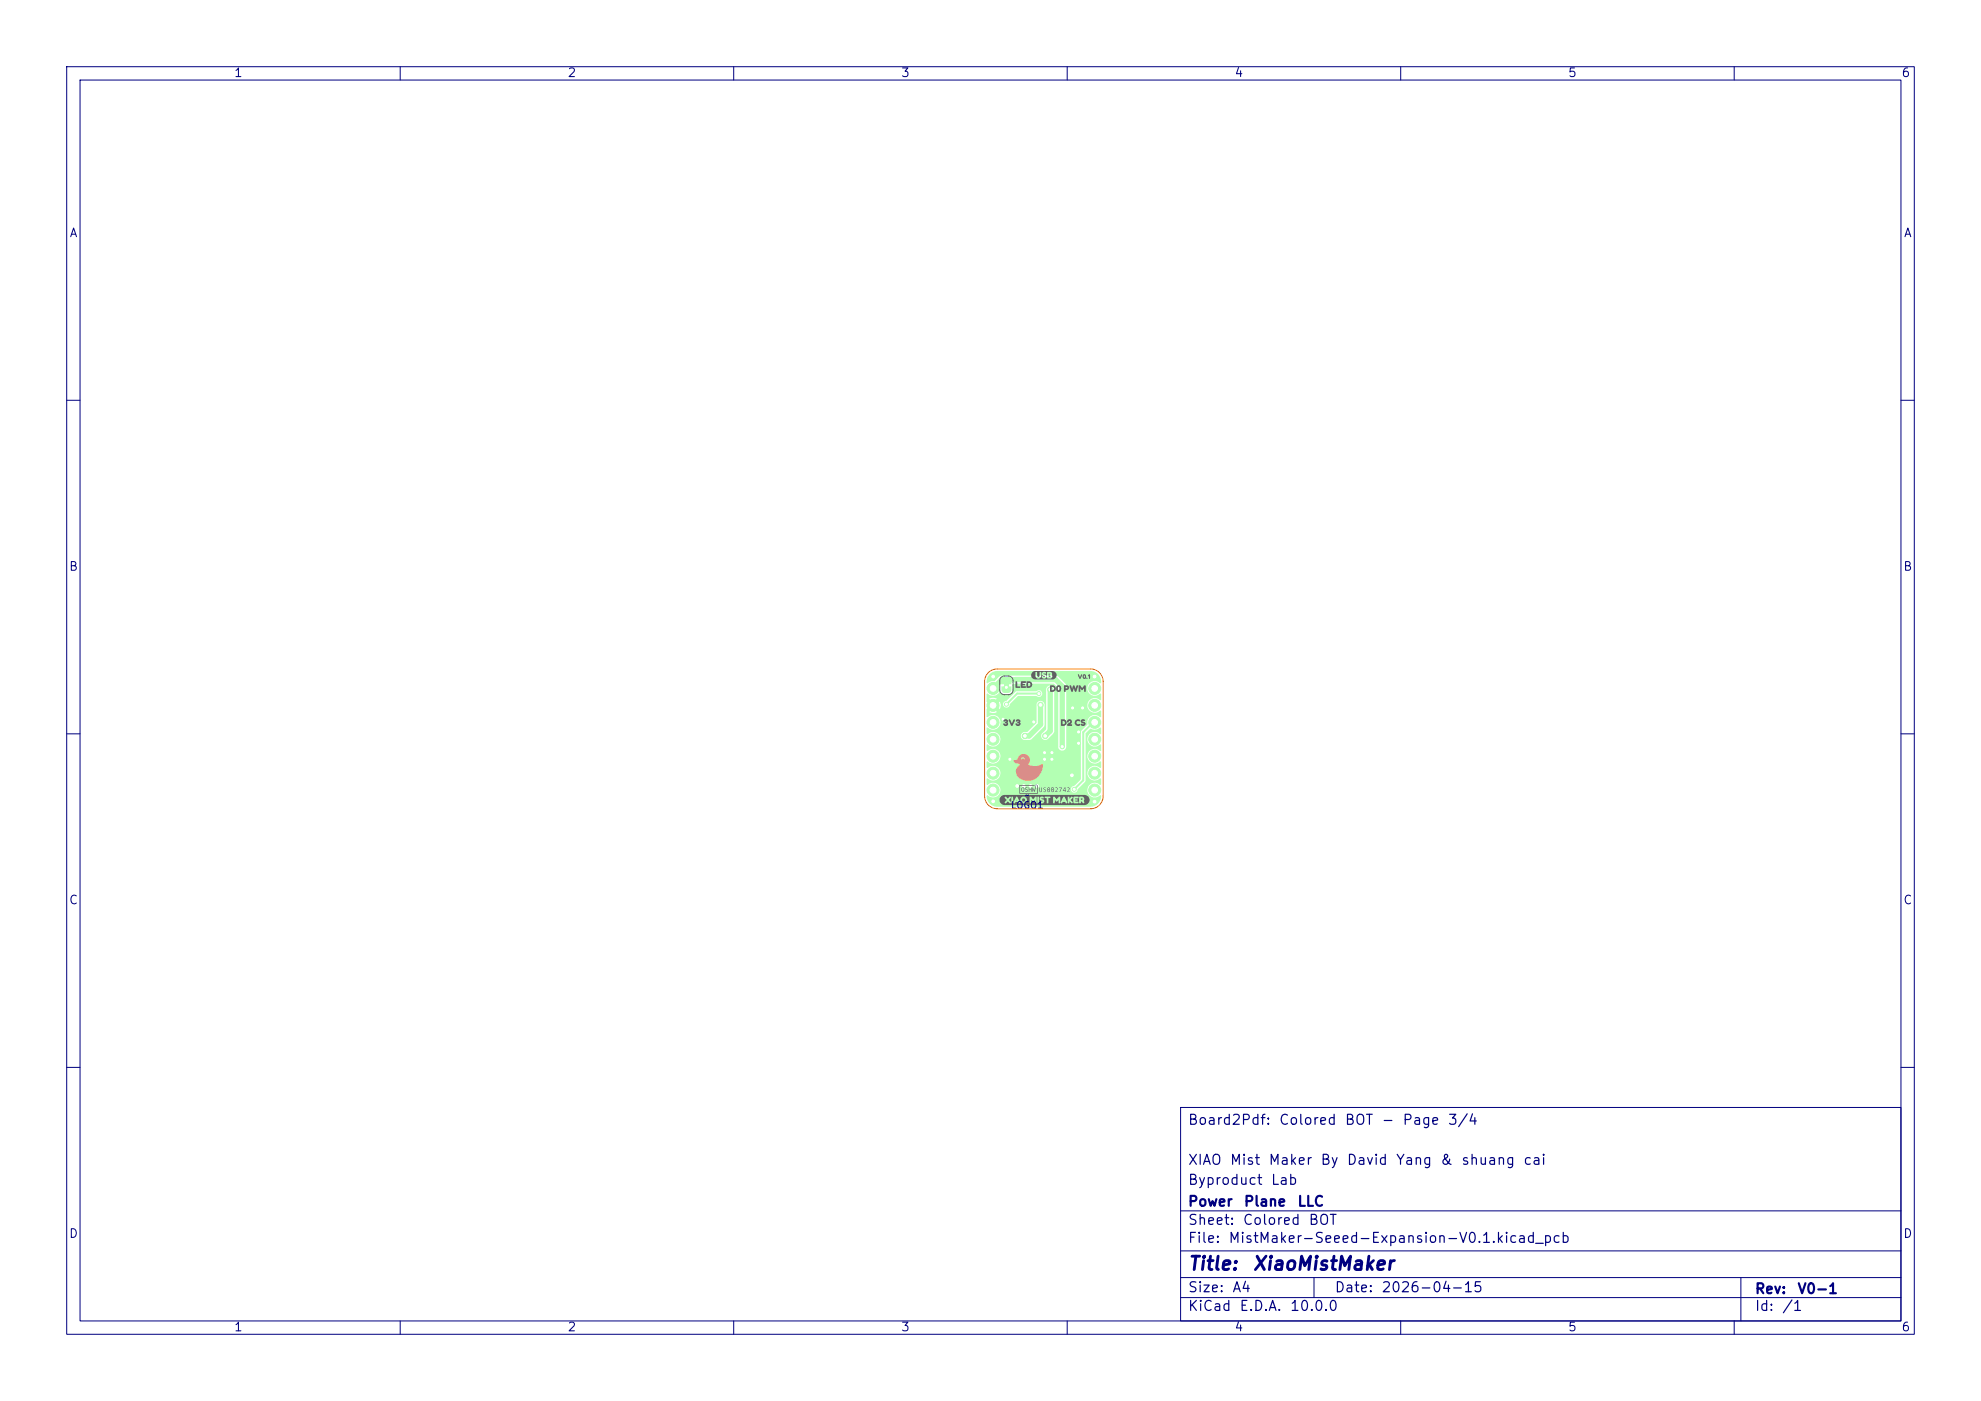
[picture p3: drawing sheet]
<svg xmlns="http://www.w3.org/2000/svg" width="297mm" height="210mm" viewBox="0 0 297 210" stroke-linecap="round" stroke-linejoin="round" font-family="sans-serif">
<path d="M150.6 102.5h.6v.5h-.6z" fill="#b3ffb3"/>
<g fill="#b3ffb3" stroke="#b3ffb3" stroke-width=".15">
<circle cx="164.1" cy="103.2" r=".9"/>
<circle cx="164.1" cy="105.7" r=".9"/>
<circle cx="164.1" cy="108.3" r=".9"/>
<circle cx="164.1" cy="110.8" r=".9"/>
<circle cx="164.1" cy="113.4" r=".9"/>
<circle cx="164.1" cy="115.9" r=".9"/>
<circle cx="164.1" cy="118.4" r=".9"/>
<circle cx="148.9" cy="118.4" r=".9"/>
<circle cx="148.9" cy="115.9" r=".9"/>
<circle cx="148.9" cy="113.4" r=".9"/>
<circle cx="148.9" cy="110.8" r=".9"/>
<circle cx="148.9" cy="108.3" r=".9"/>
<circle cx="148.9" cy="105.7" r=".9"/>
<circle cx="148.9" cy="103.2" r=".9"/>
</g>
<g fill="#b3ffb3">
<path d="M152 114l.5-.1 .1-.2 .6 .1 .2-.1 .2 .1v-.2l-.2-.1-.3 .2h-.5l.1-.3 .3-.3 .7-.1 .4 .3 .2 .3 .1 .5-.3 .5 .3 .1a2.25 2.25 0 0 0 1.6 0l.3-.2 .1 .2a2.18 2.18 0 0 1-1.5 2.2 2.18 2.18 0 0 1-2.5-.8 1.12 1.12 0 0 1 .5-1.4l-.2-.2-.6-.2z"/>
<path d="M150.2 101.8l.4-.2h.7l.3 .3v.7h-1.5z"/>
<path d="M150.1 102.9h1.5v.7l-.4 .3-.8-.1-.2-.2z"/>
</g>
<g fill="#b3ffb3" stroke="#b3ffb3" stroke-width=".15">
<circle cx="150.4" cy="107.8" r=".3"/>
<circle cx="157.7" cy="112.8" r=".3"/>
<circle cx="162.3" cy="106.1" r=".3"/>
<circle cx="155" cy="108.2" r=".3"/>
<circle cx="156.6" cy="113.8" r=".3"/>
<circle cx="153.5" cy="117.8" r=".4"/>
<circle cx="160.7" cy="116.2" r=".4"/>
<circle cx="154.5" cy="117.8" r=".4"/>
<circle cx="164.1" cy="101.4" r=".4"/>
<circle cx="152.5" cy="117.8" r=".4"/>
<circle cx="148.9" cy="101.4" r=".4"/>
<circle cx="161.7" cy="111.4" r=".3"/>
<circle cx="148.9" cy="120.1" r=".4"/>
<circle cx="156.6" cy="112.8" r=".3"/>
<circle cx="161.7" cy="109.7" r=".3"/>
<circle cx="164.1" cy="120.2" r=".4"/>
<circle cx="151.4" cy="113.8" r=".3"/>
<circle cx="155.5" cy="117.8" r=".4"/>
<circle cx="160.8" cy="106.1" r=".3"/>
<circle cx="157.7" cy="113.8" r=".3"/>
<circle cx="153.7" cy="110.3" r=".4"/>
<circle cx="156" cy="105.7" r=".4"/>
<circle cx="161.1" cy="118.3" r=".3"/>
<circle cx="157.5" cy="103.4" r=".4"/>
<circle cx="156.7" cy="110.3" r=".4"/>
<circle cx="155.8" cy="104" r=".3"/>
<circle cx="150.9" cy="105.6" r=".3"/>
<circle cx="159.3" cy="111.9" r=".3"/>
<circle cx="150.9" cy="103" r=".3"/>
</g>
<path d="M148.9 103.2l1.3-1.3h8.1l1 1v9M152.1 101.9h.1M156 105.7v2.9l-1.7 1.7h-.6M157.5 103.4v6.2l-.8 .7" fill="none" stroke="#b3ffb3" stroke-width=".8"/>
<path d="M155.8 104h-3.3l-1.6 1.6M164.1 108.3h-.2l-1.5 1.5v7.2l-1.3 1.3" fill="none" stroke="#b3ffb3" stroke-width=".3"/>
<path d="M148.3 101.1l.5-.4 .7-.1h13.9a1.53 1.53 0 0 1 1.6 1.8 1.12 1.12 0 0 0-1.5-.1 1.12 1.12 0 0 0-.3 1.5 1.12 1.12 0 0 0 1.5 .3l.3-.1h.1v.9a.21 .21 0 0 1-.2 .1 .21 .21 0 0 1-.2-.2 1.11 1.11 0 0 0-1.5 .3 1.11 1.11 0 0 0 .2 1.5 1.11 1.11 0 0 0 1.6-.1l.1 .1v.8a.21 .21 0 0 1-.2 .1 .21 .21 0 0 1-.2-.2 1.15 1.15 0 0 0-1.3 .1 1.15 1.15 0 0 0-.4 1.3l-.9 1-.1 7.1-.9 1a.52 .52 0 0 0-.5 .5 .52 .52 0 0 0 .5 .5 .52 .52 0 0 0 .5-.5l1.2-1.3v-7l.6-.8h.2a1.4 1.4 0 0 0 1.4-.2l.1 .9-.1 .1a1.12 1.12 0 0 0-1.9 .5 1.12 1.12 0 0 0 1.4 1.3l.5-.2h.1l-.1 1a1.12 1.12 0 0 0-1.5-.2 1.12 1.12 0 0 0-.3 1.5 1.12 1.12 0 0 0 1.5 .4l.3-.2 .1 .1v.8a.21 .21 0 0 1-.2 .1 .21 .21 0 0 1-.2-.1 1.11 1.11 0 0 0-1.5 .3 1.11 1.11 0 0 0 .2 1.5 1.11 1.11 0 0 0 1.6-.1l.1 .1v.8a.21 .21 0 0 1-.2 .1 .21 .21 0 0 1-.2-.2 1.11 1.11 0 0 0-1.5 .3 1.11 1.11 0 0 0 .2 1.5 1.11 1.11 0 0 0 1.6-.1l.1 .1a1.58 1.58 0 0 1-1.6 1.6h-14a1.49 1.49 0 0 1-1.5-1.7 1.13 1.13 0 0 0 1.9-.3 1.13 1.13 0 0 0-1.1-1.6l-.8 .4-.1-.9 .1-.1a1.13 1.13 0 0 0 1.9-.3 1.13 1.13 0 0 0-1.1-1.6l-.8 .3-.1-.9 .1-.1a1.13 1.13 0 0 0 1.9-.3 1.13 1.13 0 0 0-1.1-1.5l-.8 .3-.1-.9 .1-.1a1.13 1.13 0 0 0 1.9-.3 1.13 1.13 0 0 0-1.1-1.6l-.7 .4-.2-.1v-.8l.2-.2a1.11 1.11 0 0 0 1.6 .1 1.11 1.11 0 0 0-.1-1.6 1.11 1.11 0 0 0-1.5 0l-.2-.1v-1.1l.6-.6v.3l.4 .2-.6 .5 .5 .2 .7-.2-.6-.5 .3-.2 .1-.3 .6 .6 .1-.5-.1-.6-.6 .5-.1-.2-.3-.2 .6-.6-.5-.1-.7 .1 .6 .6-.4 .2v.2l-.6-.6v-1l.2-.1a1.2 1.2 0 0 0 1.8-.3l.6 .4h.7l.3-.1 .3-.4v-.9l.2-.2h6l.7 .7v6.4h-.6l-.1-6.5a.61 .61 0 0 0-.6-.3 .61 .61 0 0 0-.5 .5v.6h-.6a.54 .54 0 0 0-1-.3h-3l-1.4 1.4a.52 .52 0 0 0-.5 .5 .52 .52 0 0 0 .5 .6 .52 .52 0 0 0 .5-.6l1.2-1.2h2.7a.53 .53 0 0 0 .6 .1 .53 .53 0 0 0 .4-.5h.6v4.8h-.3v-3.3a.61 .61 0 0 0-.7-.3 .61 .61 0 0 0-.5 .5v2.7l-1.4 1.4a.74 .74 0 0 0-.9 .3 .6 .6 0 0 0 .5 .9h.8l.3-.1 1.8-1.8 .1-.3h.3v.6l-.6 .5a.61 .61 0 0 0 0 .9 .61 .61 0 0 0 .9 0l.7-.8 .2-.3h.6v2.4a.61 .61 0 0 0 .6 .5 .61 .61 0 0 0 .6-.5v-9.2l-.2-.3-1.1-1.1-.3-.1h-8.2l-.3 .1-.7 .7h-.5l-.6 .3v-.7z" fill="#b3ffb3"/>
<g fill="#fff" stroke="#fff" stroke-width=".15">
<circle cx="150.4" cy="107.8" r=".15"/>
<circle cx="157.7" cy="112.8" r=".15"/>
<circle cx="162.3" cy="106.1" r=".15"/>
<circle cx="155" cy="108.2" r=".15"/>
<circle cx="156.6" cy="113.8" r=".15"/>
<circle cx="153.5" cy="117.8" r=".2"/>
<circle cx="160.7" cy="116.2" r=".2"/>
<circle cx="154.5" cy="117.8" r=".2"/>
<circle cx="164.1" cy="101.4" r=".2"/>
<circle cx="152.5" cy="117.8" r=".2"/>
<circle cx="148.9" cy="101.4" r=".2"/>
<circle cx="161.7" cy="111.4" r=".15"/>
<circle cx="148.9" cy="120.1" r=".2"/>
<circle cx="156.6" cy="112.8" r=".15"/>
<circle cx="161.7" cy="109.7" r=".15"/>
<circle cx="164.1" cy="120.2" r=".2"/>
<circle cx="151.4" cy="113.8" r=".15"/>
<circle cx="155.5" cy="117.8" r=".2"/>
<circle cx="160.8" cy="106.1" r=".15"/>
<circle cx="157.7" cy="113.8" r=".15"/>
<circle cx="153.7" cy="110.3" r=".2"/>
<circle cx="156" cy="105.7" r=".2"/>
<circle cx="161.1" cy="118.3" r=".15"/>
<circle cx="157.5" cy="103.4" r=".2"/>
<circle cx="156.7" cy="110.3" r=".2"/>
<circle cx="155.8" cy="104" r=".15"/>
<circle cx="150.9" cy="105.6" r=".15"/>
<circle cx="159.3" cy="111.9" r=".15"/>
<circle cx="150.9" cy="103" r=".15"/>
<circle cx="164.1" cy="103.2" r=".42"/>
<circle cx="164.1" cy="105.7" r=".42"/>
<circle cx="164.1" cy="108.3" r=".42"/>
<circle cx="164.1" cy="110.8" r=".42"/>
<circle cx="164.1" cy="113.4" r=".42"/>
<circle cx="164.1" cy="115.9" r=".42"/>
<circle cx="164.1" cy="118.4" r=".42"/>
<circle cx="148.9" cy="118.4" r=".44"/>
<circle cx="148.9" cy="115.9" r=".42"/>
<circle cx="148.9" cy="113.4" r=".42"/>
<circle cx="148.9" cy="110.8" r=".42"/>
<circle cx="148.9" cy="108.3" r=".42"/>
<circle cx="148.9" cy="105.7" r=".42"/>
<circle cx="148.9" cy="103.2" r=".42"/>
</g>
<path d="M152 114l.5-.1 .1-.2 .6 .1 .2-.1 .2 .1v-.2l-.2-.1-.3 .2h-.5l.1-.3 .3-.3 .7-.1 .4 .3 .2 .3 .1 .5-.3 .5 .3 .1a2.25 2.25 0 0 0 1.6 0l.3-.2 .1 .2a2.18 2.18 0 0 1-1.5 2.2 2.18 2.18 0 0 1-2.5-.8 1.12 1.12 0 0 1 .5-1.4l-.2-.2-.6-.2z" fill="#ff8a8a"/>
<g fill="#626262">
<path d="M158.8 118h.4l-.3 .7h-.1l.3-.6z"/>
<path d="M152.8 117.7h2.3v.1h-2.2v1.1h2.6v-1.2h.1v1.3h-2.8z"/>
<path d="M154.2 118h.1v.3h.3v-.3v.7v-.3h-.3v.3h-.1z"/>
<path d="M154.7 118h.1l.1 .6v-.4h.1l.1 .4 .2-1.1h.1l-.2 1.2h-.1l-.1-.4-.1 .4h-.1z"/>
<path d="M159.6 118l.1 .1-.3 .4h.3v-.4v.4h.1l-.1 .2v-.1h-.3z"/>
<path d="M155.8 118h.1v.6l.1 .1 .1-.1v-.6h.1l-.1 .7-.3-.1z"/>
<path d="M160 118.1h.3v.2l-.2 .3 .3 .1h-.4l.3-.5z"/>
<path d="M158.2 118.1h.3v.2l-.2 .3 .3 .1h-.4l.3-.5z"/>
<path d="M153.2 118.1l.2-.1 .1 .2 .1 .2h-.1l-.1-.3-.2 .1 .1 .4 .3-.2-.2 .3-.2-.1z"/>
<path d="M157.1 118.1l.2-.1 .1 .2v.2l-.1-.3-.2 .1 .1 .5 .1-.1 .1-.2-.1 .3-.3-.1z"/>
<path d="M157.7 118.1l.2-.1 .1 .2v.2l-.1-.3-.2 .1 .1 .5 .1-.1 .1-.2-.1 .3-.3-.1z"/>
<path d="M153.7 118.1l.4-.1v.1h-.2l-.1 .1 .3 .2-.1 .3h-.3v-.1h.2l.1-.1-.3-.2z"/>
<path d="M156.5 118.1l.3-.1-.3 .2 .3 .3-.1 .2h-.3l.3-.2-.3-.2z"/>
<path d="M159.5 119.8l.1 .2h-.2z"/>
<path d="M152.4 119.8l.1 .2h-.1z"/>
<path d="M162 119.7h.3v.2h-.3z"/>
<path d="M150.1 119.4l.5-.2h12a.76 .76 0 0 1 .6 1.1h-.6l-.2-.2 .1-.1a.37 .37 0 0 0-.3-.6h-.4v.1l-.2-.1h-.6l-.1 .9-.4-.4 .3-.3v-.2l-.2 .1-.3 .2v-.2l-.2-.1v.9l-.6-.9-.1 .1h-.4l-.1-.1h-.1l-.4 .4-.3-.4-.2 .1-1.2-.1-.1 .2h.3v.5h-.3l-.1-.2-.4-.1 .1-.2a.17 .17 0 0 0 .2 .1 .17 .17 0 0 0 .1-.2l-.4-.1a.24 .24 0 0 1-.2 .2 .24 .24 0 0 1-.3-.2l-.1 .1-.3-.1-.3 .4-.3-.4h-.2v.5h-.4a.51 .51 0 0 0-.8-.4 .51 .51 0 0 0 0 .8h-.3l-.4-.9-.6 .1-.1-.1-.2 .1-.2-.1-.3 .3-.3-.3-.2 .1 .3 .4-.3 .4 .2 .1 .3-.3 .3 .3h.1v-.2l-.2-.3 .3-.4 .1 .9 .2-.1v-.8h.4l-.3 .7v.2h.1l.2-.2h.3l.2 .2 .4-.1a.49 .49 0 0 0 .5 .1 .49 .49 0 0 0 .3-.5h.4v.4a.13 .13 0 0 0 .1 .1 .13 .13 0 0 0 .1-.1v-.4l.3 .3 .3-.3v.5h.2v-.9h.1v.8a.13 .13 0 0 0 .1 .1 .13 .13 0 0 0 .2-.1v-.8h.1a.39 .39 0 0 0 .4 .6l-.1 .1-.3-.1-.1 .1 .2 .2a.38 .38 0 0 0 .6-.3h.3v.2a.13 .13 0 0 0 .1 .1 .13 .13 0 0 0 .2-.1v-.7h.3v-.1h.4v.9h.2v-.5l.3 .3 .3-.3v.4a.13 .13 0 0 0 .1 .1 .13 .13 0 0 0 .2-.1v-.8h.4l-.4 .7 .1 .2h.1l.1-.2h.4l.1 .2 .2-.1 .3 .1v-.3l.4 .3 .1-.1 .2 .1h.6a.13 .13 0 0 0 .1-.1 .13 .13 0 0 0-.1-.1h-.4v-.2h.3l.1-.1-.1-.1h-.3v-.1h.4l.2-.2v.8a.13 .13 0 0 0 .1 .1 .13 .13 0 0 0 .1-.1v-.2h.2l.2 .3 .2-.1h.6l-.3 .3-.3 .1h-12.1a.76 .76 0 0 1-.6-.5 .76 .76 0 0 1 .2-.8z"/>
<path d="M152.3 102.2h.2v.7h.4v.2h-.6z"/>
<path d="M153.1 102.1h.6a.13 .13 0 0 1 .1 .1 .13 .13 0 0 1-.1 .2h-.4v.1h.3l.1 .1-.1 .1h-.3v.2h.4a.13 .13 0 0 1 .1 .1 .13 .13 0 0 1-.1 .1h-.6z"/>
<path d="M153.9 102.2a.58 .58 0 0 1 .9 .4h-.3l-.1-.2h-.3v.5l.3-.1 .1-.2h.3a.52 .52 0 0 1-.4 .5 .52 .52 0 0 1-.5-.1z"/>
<path d="M162.9 101.6h.1v.1h-.1z"/>
<path d="M161.6 101.1h.1l.2 .4 .2-.4h.2l-.3 .7-.2-.1z"/>
<path d="M163.1 101.2l.3-.1v.6h-.1l-.1-.4h-.1z"/>
<path d="M162.4 101.1h.3l.1 .2v.1h-.1l-.2-.1v.3l.2-.2h.1a.3 .3 0 0 1-.3 .4 .3 .3 0 0 1-.2-.5z"/>
<path d="M151.2 107.9l.2-.1 .3 .6 .3-.6 .2 .1-.4 .9-.2-.1z"/>
<path d="M152.4 107.9a.33 .33 0 0 1 .4 0 .33 .33 0 0 1 .1 .4 .34 .34 0 0 1-.2 .5 .34 .34 0 0 1-.4-.4l.3 .2 .1-.2a.16 .16 0 0 1-.2 0 .16 .16 0 0 1 0-.2h.2l-.1-.1a.17 .17 0 0 1-.2 .1 .17 .17 0 0 1 0-.3z"/>
<path d="M150.5 107.9a.33 .33 0 0 1 .5 0 .33 .33 0 0 1 0 .4 .34 .34 0 0 1-.1 .5 .34 .34 0 0 1-.5-.4l.4 .2 .1-.2a.16 .16 0 0 1-.2 0 .16 .16 0 0 1 0-.2h.2l-.1-.1a.17 .17 0 0 1-.3 .1 .17 .17 0 0 1 0-.3z"/>
<circle cx="157.8" cy="118.4" r=".07"/>
<circle cx="157.2" cy="118.4" r=".07"/>
<circle cx="153.5" cy="119.9" r=".24"/>
</g>
<path d="M150.1 101.5l.4-.2h.7a.7 .7 0 0 1 .7 .7v1.4a.7 .7 0 0 1-.7 .7h-.6a.7 .7 0 0 1-.7-.7v-1.4z" fill="none" stroke="#626262" stroke-width=".15"/>
<g fill="#626262">
<path d="M157.2 101h.3l-.2 .2 .2 .1v.1l-.3 .1z"/>
<path d="M154.8 100.8l.4-.2h2.6a.64 .64 0 0 1 .6 .8h-.6l-.1-.2a.3 .3 0 0 0-.3-.5l-.4 .1v.6l-.2-.2-.3-.1v-.2a.17 .17 0 0 0 .2 .1 .17 .17 0 0 0 .1-.2l-.4-.1a.24 .24 0 0 1-.2 .2 .24 .24 0 0 1-.2-.2l-.1 .1v.4a.18 .18 0 0 1-.2 .3 .18 .18 0 0 1-.2-.3v-.4a.13 .13 0 0 0-.1-.1 .13 .13 0 0 0-.2 .1v.4a.44 .44 0 0 0 .5 .5 .44 .44 0 0 0 .4-.5v-.4h.1a.39 .39 0 0 0 .4 .6l-.1 .1-.3-.1a.34 .34 0 0 0 .4 .4 .34 .34 0 0 0 .3-.4l.1 .3h.5l.2-.1 .1-.2h.6l-.2 .3-.4 .1-2.6 .1a.64 .64 0 0 1-.6-.4 .64 .64 0 0 1 .2-.7z"/>
<path d="M160.3 102.8l.2-.1 .2 .5 .2-.5h.2l.1 .5 .2-.5 .2 .1-.3 .9h-.1l-.2-.5-.2 .5h-.1z"/>
<path d="M159.5 102.8h.6l.2 .3-.5-.1v.2l.2-.1h.3v.1a.42 .42 0 0 1-.5 .2v.2a.13 .13 0 0 1-.2 .1 .13 .13 0 0 1-.1-.1z"/>
<path d="M157.4 102.8a.58 .58 0 0 1 .9 .4h-.3l-.1-.2h-.2v.5l.2-.1 .1-.2h.3a.52 .52 0 0 1-.3 .5 .52 .52 0 0 1-.6-.1z"/>
<path d="M161.7 102.8l.2-.1 .3 .4 .3-.3 .2-.1 .1 .9a.13 .13 0 0 1-.1 .1 .13 .13 0 0 1-.2-.1v-.4l-.3 .3-.2-.3v.4a.13 .13 0 0 1-.2 .1 .13 .13 0 0 1-.1-.1z"/>
<path d="M158.5 102.8a.4 .4 0 0 1 .5 0 .4 .4 0 0 1 .1 .4h-.3v-.2a.25 .25 0 0 0-.2 .2 .25 .25 0 0 0 .2 .3v-.3h.3a.42 .42 0 0 1-.5 .5 .42 .42 0 0 1-.3-.6z"/>
<path d="M159.1 107.9a.58 .58 0 0 1 .8 .4h-.2l-.2-.2h-.2v.5l.2-.1 .2-.2h.2a.52 .52 0 0 1-.3 .5 .52 .52 0 0 1-.5-.1z"/>
<path d="M160.1 107.9a.38 .38 0 0 1 .6 .1 .38 .38 0 0 1-.3 .6h.2a.13 .13 0 0 1 .1 .1 .13 .13 0 0 1-.1 .1h-.5a.3 .3 0 0 1-.1-.3 .3 .3 0 0 1 .3-.2l.1-.2-.2 .1a.13 .13 0 0 1-.1 .1 .13 .13 0 0 1-.1-.1z"/>
<path d="M162.1 107.9a.31 .31 0 0 1 .3-.1 .31 .31 0 0 1 .3 .2h-.3l-.1 .2a.34 .34 0 0 1 .5 .2 .34 .34 0 0 1-.3 .4 .34 .34 0 0 1-.4-.3l.3 .1 .1-.1a.34 .34 0 0 1-.4-.2 .34 .34 0 0 1 0-.4z"/>
<path d="M161.2 108l.4-.2a.23 .23 0 0 1 .3 0 .23 .23 0 0 1 0 .3 .29 .29 0 0 0-.4 0 .29 .29 0 0 0 0 .4 .29 .29 0 0 0 .4 0 .25 .25 0 0 1-.1 .3 .25 .25 0 0 1-.3 0 .51 .51 0 0 1-.3-.8z"/>
</g>
<g fill="none" stroke="#000080" stroke-width=".15">
<path d="M10 10h277v190h-277zM12 12h273v186h-273zM60 10v2M110 10v2M160 10v2M210 10v2M260 10v2M10 60h2M285 60h2M10 110h2M285 110h2M10 160h2"/>
<path d="M177 166h108v32h-108zM285 160h2M60 198v2M110 198v2M160 198v2M177 194.5h108M177 191.5h108M177 187.5h108M177 181.5h108M197 191.5v3M210 198v2M260 198v2"/>
<path d="M261 191.5v6.5"/>
</g>
<path d="M148.2 100.8a1.91 1.91 0 0 1 1.3-.5h14a1.9 1.9 0 0 1 1.9 1.9v17.1a1.91 1.91 0 0 1-1.9 1.9h-14a1.91 1.91 0 0 1-1.9-1.9v-17.1a1.9 1.9 0 0 1 .6-1.4z" fill="none" stroke="#ff8000" stroke-width=".15"/>
<g font-size="2" fill="#000080">
<text x="178" y="190.9">Title:</text>
<text x="187.7" y="190.9">XiaoMistMaker</text>
</g>
<g font-size="1.5" fill="#000080">
<text x="178" y="169">Board2Pdf:</text>
<text x="191.7" y="169">Colored</text>
<text x="201.5" y="169">BOT</text>
<text x="207" y="169">-</text>
<text x="210.2" y="169">Page</text>
<text x="217" y="169">3/4</text>
<text x="178" y="178">Byproduct</text>
<text x="178" y="175">XIAO</text>
<text x="184.3" y="175">Mist</text>
<text x="190.1" y="175">Maker</text>
<text x="190.4" y="178">Lab</text>
<text x="197.9" y="175">By</text>
<text x="201.8" y="175">David</text>
<text x="209.2" y="175">Yang</text>
<text x="215.8" y="175">&amp;</text>
<text x="219" y="175">shuang</text>
<text x="228.3" y="175">cai</text>
<text x="178" y="184">Sheet:</text>
<text x="178" y="181.2">Power</text>
<text x="186.2" y="184">Colored</text>
<text x="186.4" y="181.2">Plane</text>
<text x="194.4" y="181.2">LLC</text>
<text x="196.1" y="184">BOT</text>
<text x="178" y="186.7">File:</text>
<text x="184.1" y="186.7">MistMaker-Seeed-Expansion-V0.1.kicad_pcb</text>
<text x="178" y="196.9">KiCad</text>
<text x="178" y="194.1">Size:</text>
<text x="184.7" y="194.1">A4</text>
<text x="185.7" y="196.9">E.D.A.</text>
<text x="193.3" y="196.9">10.0.0</text>
<text x="200" y="194.1">Date:</text>
<text x="207" y="194.1">2026-04-15</text>
<text x="263" y="194.3">Rev:</text>
<text x="263" y="196.9">Id:</text>
<text x="267.1" y="196.9">/1</text>
<text x="269.4" y="194.3">V0-1</text>
</g>
<g font-size="1.3" fill="#000080">
<text x="35" y="11.9">1</text>
<text x="85" y="11.9">2</text>
<text x="135" y="11.9">3</text>
<text x="185" y="11.9">4</text>
<text x="235" y="11.9">5</text>
<text x="285" y="11.9">6</text>
<text x="10.3" y="35.9">A</text>
<text x="285.4" y="35.9">A</text>
<text x="10.3" y="85.9">B</text>
<text x="285.3" y="85.9">B</text>
<text x="10.3" y="135.9">C</text>
<text x="285.3" y="135.9">C</text>
<text x="10.3" y="185.9">D</text>
<text x="285.3" y="185.9">D</text>
<text x="35" y="199.9">1</text>
<text x="85" y="199.9">2</text>
<text x="135" y="199.9">3</text>
<text x="185" y="199.9">4</text>
<text x="235" y="199.9">5</text>
<text x="285" y="199.9">6</text>
</g>
<g font-size="1" fill="#000080">
<text x="153.6" y="119.9">~</text>
<text x="151.5" y="121.4">LOGO1</text>
</g>
</svg>
